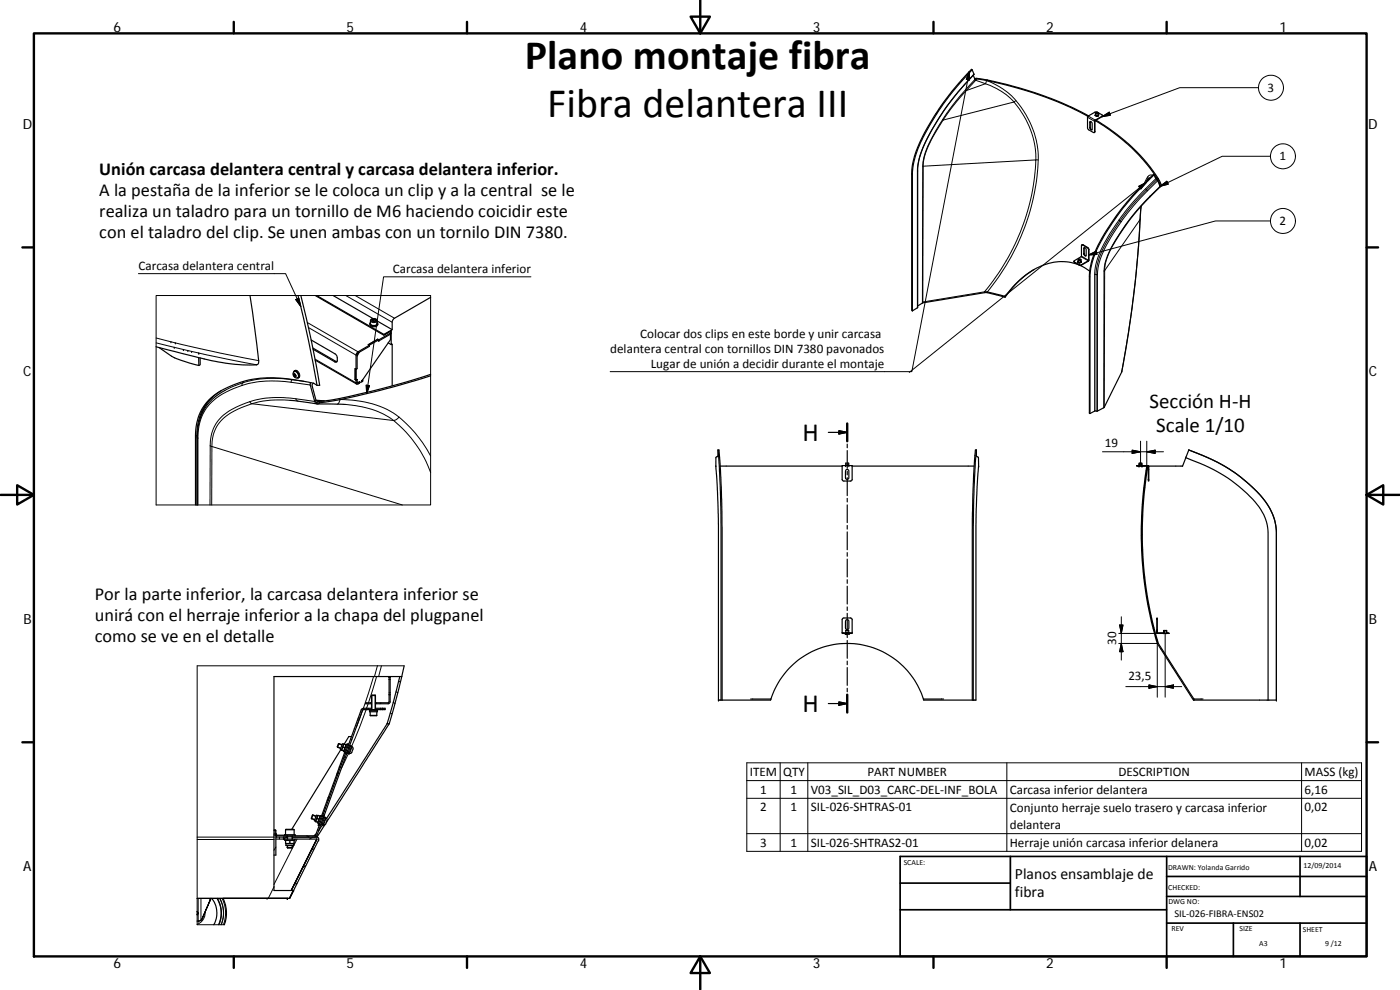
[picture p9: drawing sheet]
<svg xmlns="http://www.w3.org/2000/svg" width="420mm" height="297mm" viewBox="0 0 420 297" stroke-linecap="round" stroke-linejoin="round" font-family="sans-serif">
<g fill="none" stroke="#000" stroke-width=".36">
<path d="M291.8 20.9l.5 1.3a71.2 71.2 0 0 0-16.1 24.6l-.8 4v41.4l-1.6 1.1M291.8 20.9l-.3-.1a73.6 73.6 0 0 0-17 26l-.7 2.7-.2 2.7v41l.2 .1M291.8 20.9a75.3 75.3 0 0 0-16.9 25.4l-.7 2.7-.4 2.7v41.6M292.1 22.6l.5 1.2 .2-.1a102.5 102.5 0 0 1 28.3 8.5l5.4 2.7M292.5 23.6l.3-.1a105.4 105.4 0 0 1 33.9 11.3M327.2 36.5h.3l.3 .5v1.9a.47 .47 0 0 1-.6-.1 .47 .47 0 0 1-.1-.5zM327.2 36.4v2l.5 .5M328.7 36.2l-.1 3.4-.2 .2M328.7 36.2a53.2 53.2 0 0 1 19.2 18.5l.2 1M328.7 34.6h.1M328.7 34.6l.4 .2M328.8 34.4l.1 .2"/>
<path d="M328.8 33.9v.5M328.8 34.4l-.1 .2M328.8 33.8a.39 .39 0 0 1 .5-.1 .39 .39 0 0 1 .3 .4 .41 .41 0 0 1-.5 .1 .41 .41 0 0 1-.3-.4zM328.9 34.6l.1 .2M328.9 36a53.9 53.9 0 0 1 19.3 18.6l.3 .9-.3 .4-1.8-3.4M328.9 34.6l.4 .1-.2 .1M329 33.8h.4a.23 .23 0 0 1-.2 .3 .23 .23 0 0 1-.2-.3zM329 34.8h.1M329.1 34.8h-.1M329.4 33.7h-.8l-2.2 1.4v3.4l.3 .4 1.5 .9 .3-.3v-3.2l2.4-1.6-1.3-.9M329.5 34.8h.1M329.5 34.8h-.4"/>
<path d="M329.7 34.5l-.1 .2zM329.7 34.4h.1M329.7 34.4l-.4 .3 .2 .1M329.7 33.9v.5M329.7 34.4v.1M329.7 34.4l-.1 .4h-.5M330.9 34.7l-.2 .3-2 1.2M346.4 52.5a72.1 72.1 0 0 0-18.1 24.6l-.9 3.3-.3 2.7v41M346.4 52.5l-.3-.2a71.6 71.6 0 0 0-18 24.7l-.9 3.3-.3 2.7v41l.2 .1M348.5 55.6a76.7 76.7 0 0 0-14.4 17.8M323.5 78.6h.1M323.5 78.6l.3 .2"/>
<path d="M323.5 78v.6M323.5 78.4v.2M323.6 79.4a16.6 16.6 0 0 0-16.6 3.8l-2.5 2.3-2.8 3.4M323.7 77.8a.38 .38 0 0 1 .5-.2 .38 .38 0 0 1 .1 .5 .38 .38 0 0 1-.4 .1 .38 .38 0 0 1-.2-.4zM323.8 78.8h.1M323.9 78.8h-.1M323.9 78.8h.1M324.1 79.6l2.9 1.7M324.3 78.8h.1M324.3 78.8h-.4M324.4 78.5l-.7 .1 .1 .2M324.4 78.4l.1 .1"/>
<path d="M324.4 78v.5M324.5 78.5l-.2 .3h-.5l-.3-.2M324.5 78.5l-.2 .2 .1-.2M324.5 78.5h-.1M324.7 73.5l.3-.1 1.7 1.2 .1 3.5-2.5 1.5-1.9-.9-.1-.3M324.7 73.4l1.9 1.3 .1 3.4-2.6 1.4-1.8-1.1 2.3-1.5zM325.4 74.3l.3 .1 .3 .4v1.9a.47 .47 0 0 1-.6 0 .47 .47 0 0 1-.1-.5zM325.4 74.3v1.8l.2 .5 .3 .2M342.5 61.8l-.8 11.8-1.5 15.5-1.7 11.9-1.9 10.7-5.3 10.6-2 1.1-.7-.1-1.5 .8M75 88.7l2.6 19.7-.3 .9a53.9 53.9 0 0 1-19.5-2.5l-10.9-2.7M89.4 88.7a351.3 351.3 0 0 1 5.7 26.9M90.3 88.7l2.4 10.1 2.4 11.8 .8 5h-.8"/>
<path d="M94.6 88.7l20.6 11.9M95 88.7l20.2 11.6M100 88.7l12 6.9M111 97.1a1.29 1.29 0 0 0 1 1 1.29 1.29 0 0 0 1.3-.4l.1-.6M111.2 96.8a.6 .6 0 0 0-.1 .7 .6 .6 0 0 0 .7 .2 .9 .9 0 0 0 1 0 .9 .9 0 0 0 .4-.9M111.4 95.8l.8-.2 .8 .2 .2 1.3a1.16 1.16 0 0 1-2 0zM111.6 96l.4-.2 .6 .1 .1 .3-.4 .2h-.5zM112 96.3l-.1 .1M112 95.8v.5M112 96.3l.4 .1M112.6 95.9v.4M113.2 96.3l4.5 2.6"/>
<path d="M117.1 99.5l.2 .2-.1 .2-3.5 2.1M117.3 99.8l-.1 .4M129.2 89.2l-11 6.4-.5 .9v2.4l-2.5 1.4v.3l2.2-1.3v4.1l.3-.2v12.6M295.5 87.6l.6-.1 5.6 1.4M301.6 89.2l-5.3-1.4h-.8l-18.5 3.1-1.6 .9M301.7 88.9l-.1 .3M310.3 80.9a29.4 29.4 0 0 0-8.7 8.3M47.7 104.3l4.7 3.1 7.3 2.3M59.6 107.3l.1 2.4M60.1 107.4v2.1l-.4 .2M66.5 117.2a14.5 14.5 0 0 0-7.4 13.5v20.8M67.6 117.1a14.8 14.8 0 0 0-8.4 14.1v20.3"/>
<path d="M88.1 111.7a.76 .76 0 0 1 .9-.4 .76 .76 0 0 1 .5 .7 .84 .84 0 0 1-.2 1.4h-.2M88.2 112.2l.3 .1 .2 .7h-.3zM88.2 111.5a1.07 1.07 0 0 1 1.3 .5 1.07 1.07 0 0 1-.3 1.3 1.13 1.13 0 0 1-1.1-.5 1.13 1.13 0 0 1 .1-1.3zM88.5 112.4l.2 .4M88.5 112.4l-.3 .2M88.5 112.3v.1M88.7 112.8l-.3 .2M88.7 112.8h.1M89.2 111.3l-.5-.2-.4 .2M89.8 113.3l-.3 .1M93.3 114.8l-.2 .7 1.4 5M93.4 102l7.3 4.2 .5 1-.1 1.4h-.6l-6.5-3.8"/>
<path d="M93.9 104.4l7.2 4.1M94 115l-.3 .7 1.2 4.5M94.6 108.1l12.4 7.1M95.1 115.6l-.9-.6a46.3 46.3 0 0 0-19.4-1 23.2 23.2 0 0 0-13.3 7.5 15.2 15.2 0 0 0-2.8 9.5v20.5M106.6 113.9l.3 .1M106.6 113.8l.3 .2M106.6 113.9h.1M106.9 114v1.2l.4 .1 .6-.3M106.9 110.8l-.3-.2v3.3M106.9 110.8v3.2M107.1 113.9h.1M107.2 113.9v1l.7-.3"/>
<path d="M107.2 113.9l-.3 .1M107.2 114.6l.3 .2 .4-.2v.4M107.8 105.7l-.6 1.1M108.6 114.2v.4M108.6 114.5l-.7 .4M108.6 114.5v.1M108.8 114h.1M108.8 114v.4l-.2 .2M108.8 114l-.2 .2M110.5 103.4h.1M110.5 103.4l.3 .2M110.8 103.6v.3l-3.5 2.1-.1 4.6-.3 .2"/>
<path d="M113.3 101.8l-2.8 1.6M113.3 101.8l.4 .2M113.4 101.8h.1M113.7 102l-2.9 1.6M113.7 102.3h.1M113.7 102l-.3-.2-2.9 1.6 .3 .2-3.6 2.2-.3 .8v4.2M113.7 102v.3M116.5 102.9l.9 .5M117.2 100.3v1.6l-8.6 12.3M117.2 100.2l-3.5 2.1M129.2 112.3a209.6 209.6 0 0 1-32.7 8.1l-1.1 .1-.5-.3M129.2 112.8a216.2 216.2 0 0 1-33.5 8.1l-1.2-.4"/>
<path d="M87 120.1l1.3 .1a82.6 82.6 0 0 0 15.3 1.1M94.8 120.1l2.6 .2M94.9 120.2l-.4 .3M214.8 139.8h.1M215.5 135l-.1 1.9-.5 .4-.1 2.5M215.5 135l.6 10.3 .3 9.3v55.5h-.8v-52.7l-.3-10.1-.5-7.5M215.5 135h.3l.3 3.7 .6 14.6v56.8M216.1 139.8h36.6M248.6 129.7h5.7M251.8 129.2l2.5 .5-2.5 .5zM252.7 139.7h3v4.2l-.2 .4h-2.3l-.4-.2zM253.8 139.6h.5"/>
<path d="M253.8 139.6v-.6h.9v.6M254.3 127.1v5.3M254.3 133.3v1M254.3 135.2v5.3M254.3 139.6l.2 .1M254.3 139.6h.3l-.1 .1M254.5 139.7h.1M254.7 139.6h.1M255.7 139.8h36.6M293 135l-.7 11-.2 11.5v52.6M293 135l.1 1.9 .6 .4v2.5l-.5 6.2-.3 11.4v52.7h-1.1M293 135h-.3l-.4 4.9-.5 14v56.2"/>
<path d="M341.1 139.7l.7 .1zM341.8 139l.2 .9-.3-.1zM342 139.9h.6M342 139h.6M342.6 139l.2 .9h-.2zM342.7 139.7h1.9l.2 1.1-.3-.9zM344.2 139.8h.3a117.3 117.3 0 0 0 3.1 53.3h-.3a118.1 118.1 0 0 1-3.1-53.3zM344.7 139.8h10.2M354.9 139.8h.1M355.9 137.3l-1 2.5M355.9 137.3a46.5 46.5 0 0 1 20.8 13.3 14.3 14.3 0 0 1 3.9 9.3v50.2M356.8 135l-.9 2.3"/>
<path d="M356.8 135a48.3 48.3 0 0 1 21.7 13.9 17.2 17.2 0 0 1 4.6 10.9v50.3M356.8 135a46.8 46.8 0 0 1 23.3 15.9 15.7 15.7 0 0 1 3 8.9v50.3M253.9 141l.4-.1 .4 .3 .1 2.2a.51 .51 0 0 1-.6 .4 .51 .51 0 0 1-.5-.4zM254.3 141.4v1.1M254.3 143.3v5.4M254.3 149.5v1.1M254.3 151.5v5.3M254.3 157.7v1M254.3 159.6v5.3M344.6 140.8v3.1M344.6 143.9l.2 .4zM344.8 140.8v3.1"/>
<path d="M254.3 165.8v1.1M254.3 167.8v5.3M254.3 173.9v1.1M254.3 175.9v5.3M121.3 199.8l-.7 3.2M252.7 189.9l.1-4.3 .4-.2h2l.5 .5v4M252.7 189.9l3 .2zM253.8 189.9h.1M253.8 190.1h-.1M253.8 189.8h.1M253.8 189.8v-.6h.9v.6M253.8 189.8v.1"/>
<path d="M253.9 186.1l.4-.2 .4 .3 .1 2.2a.51 .51 0 0 1-.6 .5 .51 .51 0 0 1-.5-.5zM253.9 189.8l.2 .1M253.9 189.8h.4l-.2 .1M253.9 189.8l-.1 .1M253.9 190.1h.2M254 190.1h.1M254.1 190.1h-.1M254.1 189.9h.1M254.3 182.1v1.1M254.3 184v5.4M254.3 190.2v1.1M254.3 192.2v5.3"/>
<path d="M254.3 198.4v1M254.5 190.1h.1M254.5 189.9h.3M254.5 189.9h.1M254.7 189.8h-.4l.2 .1M254.7 189.8l.1 .1M254.8 190.1h.1M254.8 189.9h.1M347.2 185.4l.1 .5zM347.2 188.9l.2 1 1.8 .2-1.8-.1-.2-.1zM347.2 185.9v3M347.3 185.9v3"/>
<path d="M347.3 193.1l10.3 16.1 .7 .9M347.6 193.1l10.7 16.6M349.2 189.2l.2 .9-.3-.2zM349.2 189.2v.6M349.4 189.2h.6M349.4 190.1h.6M350 189.2l.2 .9h-.2zM350.1 190.1h.1M350.1 189.2v.6M350.1 189.9l.7 .2zM110 212.9h-1l-.2 .3-3.8 10.4M110 212.5h1.5"/>
<path d="M110 212.5v.4M110 212.5h-1l-.6 .5-3.8 10.5M110 212.9h.9M110.9 213.2h2.4M110.9 212.9h2.4v.3M110.9 212.9v.7h2.4v-.4M111.1 213.6l.1 1.2 1.9-.1v-1.1M111.5 211.1h.1M111.5 211.1l-.2-.2h.2h-1.7v.3h1.7M111.5 208.7h1.2M111.5 208.7v4.2M112.7 212.5h2.1"/>
<path d="M112.7 208.7v4.2M112.7 211.1h.1M113.3 212.9h1.5M114.8 212.5h.8v.4h-.8M114.8 212.5v.4M116.2 217.2h.6M116.2 217.2l-18.2 28.4M116.8 203.3v5.1M116.8 203.3h.3M116.8 208.4l-.1 2.4-4 .1h.2l-.2 .2M116.8 208.4h.3M116.8 203v.3"/>
<path d="M116.8 217.2l-18.9 29.6M117.1 208.4v2.4l-.4 .3-4 .1M117.1 203.3v5.1M117.1 203v.3M120 203l-3.8 14.2M120.6 203h-38.4v64.2h5.9M120.6 203l-3.8 14.2M216.4 210.1h.3M225.3 209.7h6.1M231.4 209.7a24 24 0 0 1 22.8-16.6 24 24 0 0 1 22.9 16.6M231.4 209.7l-.1 .4h-14.6M248.6 211.1h5.7"/>
<path d="M251.8 210.6l2.5 .5-2.5 .5zM254.3 200.3v5.3M254.3 206.5v1.1M254.3 208.4v5.4M277.1 209.7l.1 .4h14.6M277.1 209.7h6.1M358.3 209.7h2.7M358.3 209.7v.4M380.6 210.1h2.5M380.6 210.1h-22.3M98.5 239.4l-.3 .7M98.5 239.4l.3 .1"/>
<path d="M98.8 239.5l-.3 .7M101.2 232l.3 .1M101.2 232l-2.7 7.4M101.3 224.2l.9 .4M101.5 232.1l-2.7 7.4M101.7 223.1l-.4 1.1M101.7 223.1l.9 .3M101.8 230.1l-.6 1.9M101.8 230.1l.3 .2M102.1 230.3l-.6 1.8M102.3 224.9l-14.7 23.9M102.5 225l.1 .1"/>
<path d="M102.6 225.1l.5 .2M102.7 223.2l.4 .1-.6 1.7-.4-.2zM103 224.2l-.4 .9M103 224.2l.4 .2M103.3 225.3h-.2M103.3 223.3l-.3 .9M103.3 223.3h-.2M103.3 223.3l.5 .1M103.4 224.4l-.3 .9M103.5 225.7l-1.7 4.4M103.8 223.4l.1 .2M103.8 223.4l-.4 1"/>
<path d="M104 225.2l.3 .1M104 226.3l-6.7 18.4M104 226.3l-.4-.2 .2-.3-1.7 4.5M104.1 225.9l-.1 .4M104.1 225.9l.6 .2M104.4 224.1l.4 .1M104.6 226l.1 .1M104.6 223.5l-.8 2.3-.3-.2M104.6 223.5l-.7-.1-.7 2.1 .3 .1M104.7 223.3l-.3-.1-.9 2.4M104.8 224.2l-.7 1.7M104.8 226.1h-.1"/>
<path d="M105 223.6l-.2 .6M105 223.6l.3 .2M105.3 223.8l.2 .1-.7 2.2M105.3 223.8l-.9 2.2 .4 .1M105.5 221h-.8l-1.4 2.3M105.5 224a1.1 1.1 0 0 1 .1 1.7l-.3 .4-.5-.1M82.2 249h.3M82.2 250.2h.6M82.2 250.6h.6M82.5 249l.1 1.2M82.5 249l.3 .1v1.1M82.8 250.6h.1"/>
<path d="M82.8 250.2v6.4h-.6M82.8 250.2h.2v.4h-.2M82.8 250.8h.2M82.8 251.8h2.3M82.8 251.2h.2M83 250.8h2.4M83 250.8v.4M85.1 251.8h.3M85.1 251.2v.6M85.4 250.8h.8M85.4 250.8v-.4h3.2v.4M85.4 251.8h3.2v.3h-3.2z"/>
<path d="M85.7 250.4l.1-1.6 2.4 .1 .1 1.5M85.7 253h1.3M85.7 253l.1 .2M85.7 252.3v.7M85.7 252.3h1.3M85.8 253.2h2.3v.5h-2.3zM85.8 252.1l-.1 .2M86.2 254.3h1.6M86.2 250.8v1M86.2 253.7v.6M86.2 250.8h2.4M86.2 251.2h-3.2"/>
<path d="M86.2 251.1h1.6M87 253h1.3M87 252.3v.7M87 252.3h1.3M87.8 250.8v1M87.8 253.7v.6M88.1 252.1l.2 .2M88.3 253l-.2 .2M88.3 252.3v.7M88.6 251.8h6.5M93.5 245.7l1 .3M93.9 244.5l1 .4"/>
<path d="M93.9 244.5l-.4 1.2M94.5 250.6h.2M94.7 246.4l.1 .1M94.8 251.1l-.1 .1M94.8 246.5l.5 .2M94.9 250.2l-.6 .6M94.9 244.6l.4 .2-.6 1.6-.4-.1zM95.1 251.8l-7.7 15.4M95.1 251.2a.59 .59 0 0 1 .5 .8l-7.5 15.2M95.2 245.6l-.4 .9M95.2 245.6l.4 .2M95.5 246.7h-.2"/>
<path d="M95.5 244.7l-.3 .9M95.5 244.7l.5 .2M95.5 244.7h-.2M95.6 245.8l-.3 .9M95.7 247.1l-.2 .5 .3 .1 .2-.5-1.5 3.5-5.9 .1M96 244.9l.1 .1M96 244.9l-.4 .9M96.2 246.6l.3 .2M96.3 247.3l-1.2 3.3-.7 .6M96.3 247.3l.3 .1M96.5 244.9l-.3-.2-.1 .3-.7 2 .3 .1M96.5 244.8l.3 .1"/>
<path d="M96.5 244.8l-.8 2.3M96.6 245.5l.4 .1M96.7 247.4l.2 .1M96.7 247.4l.3 .1M96.8 244.9l-.8 2.3-.3-.1M96.9 247.5h-.1l-1.2 1.8M97 247.5h-.1M97 245.6l-.7 1.7M97.2 245.1l-.2 .5M97.2 245.1l.3 .1M97.3 244.7l-.4-.1-.1 .3M97.3 244.7l-.1 .4"/>
<path d="M97.4 245.2l.4 .1-.8 2.2M97.5 245.2l-.9 2.2M97.5 247.4l-2.4 3.8h-7.3M97.7 245.4a1.19 1.19 0 0 1 0 1.9l-.7 .1M98.2 240.1l.3 .1M98.2 240.1l-1.7 4.7M98.5 240.2l-1.7 4.7M59.2 269.6h21.3M59.2 276.4l.7-.1 .8-.7-.4 .5-.7 .3M59.2 273.5l.3 .5zM59.5 274l-.3 .5zM63.3 269.6l-2.6 6z"/>
<path d="M63.6 269.6a7.1 7.1 0 0 1 .6 7.9M65.2 269.6a8.6 8.6 0 0 1 .5 7.9M66.9 269.6a10 10 0 0 1 .4 7.9M80.1 269.6h6.1zM80.5 269.6h6.4M86.2 269.6h.1M86.9 269.6h.1M88.1 267.2l-1.2 2.4"/>
<circle cx="324" cy="77.9" r=".25"/>
</g>
<g fill="#000">
<circle cx="292.6" cy="23.8" r=".18"/>
<circle cx="51.3" cy="102.5" r=".18"/>
<circle cx="52.3" cy="104.2" r=".18"/>
<circle cx="52.6" cy="102.9" r=".18"/>
<circle cx="55" cy="104.9" r=".18"/>
<circle cx="56.4" cy="105.2" r=".18"/>
<circle cx="57.5" cy="105.5" r=".18"/>
<circle cx="59.6" cy="105.9" r=".18"/>
<circle cx="107.9" cy="114.6" r=".18"/>
<circle cx="108.6" cy="114.2" r=".18"/>
<circle cx="59.2" cy="131.2" r=".18"/>
<circle cx="253.8" cy="139.7" r=".18"/>
<circle cx="254.8" cy="139.7" r=".18"/>
<circle cx="293.7" cy="139.8" r=".18"/>
<circle cx="341.8" cy="139.8" r=".18"/>
<circle cx="342.7" cy="139.8" r=".18"/>
<circle cx="253.7" cy="190.1" r=".18"/>
<circle cx="253.8" cy="189.9" r=".18"/>
<circle cx="253.9" cy="190.1" r=".18"/>
<circle cx="254.1" cy="190.1" r=".18"/>
<circle cx="254.5" cy="190.1" r=".18"/>
<circle cx="254.8" cy="190.1" r=".18"/>
<circle cx="349.2" cy="189.2" r=".18"/>
<circle cx="349.2" cy="189.8" r=".18"/>
<circle cx="350.1" cy="189.8" r=".18"/>
<circle cx="350.1" cy="189.2" r=".18"/>
<circle cx="215.6" cy="210.1" r=".18"/>
<circle cx="383.1" cy="210.1" r=".18"/>
<circle cx="104.7" cy="226.1" r=".18"/>
<circle cx="95.6" cy="252" r=".18"/>
<circle cx="96.9" cy="247.5" r=".18"/>
<circle cx="59.5" cy="274" r=".18"/>
<circle cx="59.6" cy="276.4" r=".18"/>
<circle cx="86.2" cy="269.6" r=".18"/>
<circle cx="86.9" cy="269.6" r=".18"/>
<circle cx="88.1" cy="267.2" r=".18"/>
</g>
<g fill="none" stroke="#000" stroke-width=".3">
<path d="M280.9 34.1l.2 .1M282.9 35.9l.1 .1M283 36a35.8 35.8 0 0 0-5.6 11.3l-.3 2.1-.1 41.2M283 36l21.3-5.4a25.9 25.9 0 0 1 6.6 17.4h.7M288.7 23.9l.2 .1M289.4 25.4l-3.8 4.6-3.6 5a38.6 38.6 0 0 0-6.4 13.9l-.3 2.5M289.8 26.9l.2 .3M290 27.2l-4.5 5.3-2.5 3.5M290 27.2l5.8-2.1a20.3 20.3 0 0 1 8.5 5.5l.6-.4M290.9 21.4l-17.2 90.1h-90.6M290.9 21.4v2.6l-.9-.2zM292.3 22.2l-2.9 3.2"/>
<path d="M292.8 24.1l-.1-.2a65.8 65.8 0 0 0-15.2 22.5l-.6 3.1-.1 41.2M292.8 24.1l-2.8 3.1M292.8 24.1l3 1 .2-1a22.5 22.5 0 0 1 13 12.5 26.7 26.7 0 0 1 2.2 16.5 69.1 69.1 0 0 1-14.9 34.7M293 23.7l-.2 .4M326.4 35.2l2.2 1.1M326.6 34.8l2.1 1.4M327.2 36.6l-.1 .1M327.2 38.3h-.1M328.6 39.5h-.1M328.7 36.2h.1M328.8 34.3l-.2 .3 .4 .3 .6-.1 .1-.4M330.7 35l2.2-1.3 .3 .9z"/>
<path d="M377.7 26.3h-23.7l-23.3 8.6M273.6 52.2l.2 .1M275.4 51.3l-.1 41.1M276.9 49.9l34-1.9a66.1 66.1 0 0 1-15.4 39.6M341.7 55.9l2.3-1.2-1.6 2zM343.1 55.4l.2 .1M343.8 56.6l-4.1 4.5-3.9 4.9M344 54.7l-71.1 57M344.1 56.9l-4.2 4.5-3.8 4.9M344.4 57.3l-4.1 4.3-3.8 4.9-.4-.2M344.5 53v.6l-.4 .8M345.1 53.4l-.5 .2-.4 .6"/>
<path d="M345.1 58.9l-3.8 4.1-3.6 4.6M345.1 58.9v.2M345.9 52.6a1.43 1.43 0 0 0-1.9 1.3l-.5 1M346.6 53l.8 .8M346.9 53.6l-3.1 3 .3 .3M347.2 53.9l-3.1 3M347.4 53.8v.3M347.4 53.8h.1M347.4 54.2l-3 3.1-.3-.4M348.2 55.9v.2M348.2 55.9l-3.1 3M348.2 55.9l2-1.5 .4 .9z"/>
<path d="M348.2 55.5l-.1 .2M381.3 46.9h-14.5l-18.6 9M322.4 78.6v.1M323.5 78.4l-.1 .2 .4 .3 .6-.1v-.4M323.9 79.4v.1M324.5 77l2.1 1.4M324.6 76.9l2.2 1.1M324.6 79.4v.1M325 73.4l-.1 .1M325.4 76.1l-.1 .1M325.4 74.5h-.1M326.4 74.3h-.1"/>
<path d="M326.7 76.5l2.3-1.1 .2 .9zM326.8 74.9h-.1M334.7 65.2l.3 .1M335.8 66a37.5 37.5 0 0 0-7 13.8l-.3 2.5v41M335.8 66l.3 .3M336.1 66.3a37 37 0 0 0-6.8 13l-.3 3M336.5 66.5a35.7 35.7 0 0 0-6.9 13.4l-.2 2.5-.4-.1M337.7 67.6l.1 .1M337.7 67.6l-1.1 1.6a25.7 25.7 0 0 0-5.2 11.3l-.1 .8M342.2 65.7l-10.7 15.5 .2-1.9 .4-1.5 2-4.4M342.4 61.9l-1.3 18.8a358.2 358.2 0 0 1-4.5 31M381.3 66.3h-16.5l-38.1 10.2"/>
<path d="M41.5 82.1h44.2l4.6 9.8M46.9 88.7h82.3v62.8h-82.3zM88.8 89.9l.9-.4 .6 2.4zM92.2 96.8l15.3 8.8v.3M92.6 98.3l14.3 8.3 .3-.2M103.8 88.7l13.9 8M106.6 88.7l11.8 6.8M111.2 96.2a1.14 1.14 0 0 0 2 0M111.4 95.9a1 1 0 0 1 1.6 .3 .94 .94 0 0 1-.9 .5 .94 .94 0 0 1-.8-.7zM117.2 99.9v.3M159.3 83.1h-44.2l-5.1 35M276.8 90.7v.2"/>
<path d="M277 90.6v.3M277 90.6l-.2 .1M295.5 87.6l-18.5 3M295.5 87.6v.2M326.9 83l.2 .1M328.5 82.3h.5M329 82.3v41M329.4 82.4v40.9M331.3 81.3l.2-.1-.1 41M331.3 81.3l-.1 41M46.9 101.4a445.1 445.1 0 0 0 30.7 6.8M46.9 102.9a422.4 422.4 0 0 0 30.1 6.6"/>
<path d="M59.7 105.9h.1M63.9 119a13.6 13.6 0 0 0-3.9 6.8M72.7 115.6a19.5 19.5 0 0 0-11.1 7.4 15.4 15.4 0 0 0-2.2 8.4M73.1 114.4l-.4 .7v.5M87.4 114.7l5.7 .8M87.4 114.7a32.6 32.6 0 0 0-14.7 .9M87.7 113.9l3.5 .5M87.7 113.9a30.9 30.9 0 0 0-20.1 3.2M87.7 113.9l-.3 .8M87.8 113.8l-.1 .1M88.2 112.1a.53 .53 0 0 1 .5 .4 .53 .53 0 0 1-.1 .6 .69 .69 0 0 1-.4-1zM88.3 111.5a1.21 1.21 0 0 1 1.1 1.8"/>
<path d="M88.8 119.7l.7 .7M88.8 119.7l5.7 .8 .1 .4 .5 .3M88.8 119.7a30.7 30.7 0 0 0-13.8 .8M89.2 111.3a1.52 1.52 0 0 1 .6 2M94.5 107.7l12.4 7.2 .3-.2 .3 .2v.3M100.8 108.4l-.3 .2M102 119.9a1.48 1.48 0 0 1-.8 1.4M102.3 119.9a28.3 28.3 0 0 1 17 4.9l.5 .4-.8 .7-.9 .3M109.9 115.6l1 .1-.9 2.4zM59.1 130.7l-.4 .3M59.2 131.2l.2 .2M59.4 131.4v20.1"/>
<path d="M63.1 133.8l.5 .2-.1 17.5M63.1 133.8l-.1 17.7M75 120.5l.6 .6a19.1 19.1 0 0 0-9.6 5.5 10.9 10.9 0 0 0-2.4 7.4l57.1 17.5M75 120.5a18.1 18.1 0 0 0-9.8 6.1 11.8 11.8 0 0 0-2.1 7.2M87 120.1h-5.9l-3.5 .5-2 .5 42.5 5.1M94.9 120.2l2.2 .1M95.9 120.8l-.5 .4M103.6 121.3a26.7 26.7 0 0 1 14.5 4.9M118.1 126.2a36.3 36.3 0 0 1 11.1 15.6M119.8 125.2a38.9 38.9 0 0 1 9.4 11.6M330.9 135.6h18.3M339.8 135.1l2.5 .5-2.5 .5z"/>
<path d="M341.4 139.7l.2 .1M342 139.2l-.2 .2M342.3 132.4v7.5M342.7 139.4l-.1 .2M343.2 139.7l.1 .1M344.2 132.4v7.4M344.2 135.6l2.5-.5v1zM342.9 155.8l-.3 .3M343.1 151.1l-.3 .3M343.6 146.2l-.4 .3M344.3 140.9l-.4 .4M344.6 144l.2 .2"/>
<path d="M342.8 160.4l-.3 .3M342.9 164.8l-.3 .3M343.1 169l-.2 .3M343.6 173.1l-.3 .3M344.1 177.1l-.3 .3M113.3 199.8h-54.1v51.4M113.3 199.8l-.9 3.2M113.3 199.8h8M114.5 199.8l-.9 3.2M335.8 190.1h11.7M335.8 193.1h11.5v16.1M336 187.5h1l-.5 2.6z"/>
<path d="M336.5 185.1v13M336.5 193.1l.5 2.4h-1zM344.7 181l-.2 .2M345.4 184.7l-.2 .3M346.3 188.3l-.2 .3M347.2 185.5l.1 .3M347.3 191.8l-.3 .3M348.5 189.9v.2M349.4 189.5l-.2 .2M349.7 190.1v19.1M350.1 189.6l-.1 .1M350.4 189.9l.1 .2"/>
<path d="M106.3 218.7l.4 .2M107.5 215.6l.3 .2M108.7 212.7l.4 .2M108.9 213l-2 5.2M109.8 210.9h.1M109.9 212.9l-4.4 11M110.5 211.2l-.5 1.3M110.5 212.5v.4M111.1 214.6h2M111.3 210.9l.2 .2M111.6 208.6v4.3M112.1 203l-3 9.5"/>
<path d="M112.6 208.6v4.3M112.7 210.9l.2 .1M113 203l-2.4 7.9M114.2 212.5v.4M114.3 210.9l-.3 .3M114.8 212.5l.6 .4M116.2 217l.2 .2M116.8 203.9h.3M116.8 207.9h.3M117.1 203l-.3 .3M117.1 213.9l.6 .3M118 210.8l.5 .3"/>
<path d="M118.9 207.6l.5 .3M119.6 204.4l.6 .3M337.9 206h16.8M344.8 205.5l2.5 .5-2.5 .5zM349.7 206l2.5-.5v1zM98.6 239l.3 .2M99.8 235.7l.3 .2M101 232.4l.3 .2M101.2 224.1l1.1 .4M101.6 223.2l1 .4M102.2 229.1l.3 .2M103.2 227.3l.4 .1"/>
<path d="M103.4 225.8l.3 .2M103.8 225.6l.3 .2M104 225.1l.4 .1M104.3 224.2l.4 .1M104.4 223.2l.2 .3M104.6 226.1l-2.2 4.6M105.3 221.7l.3 .2M105.7 224l-.8 2M224.1 228.9h184.5v26.5h-184.5zM224.1 234.2h184.5M224.1 239.5h184.5M234.1 228.9v26.5"/>
<path d="M242.4 228.9v26.5M302.2 228.9v26.5M390.6 228.9v26.5M59.2 251.2v23.1M59.2 251.9h23M59.2 251.2h23M82.2 249.2h.6M82.8 254.2l-.6 .9M83 250.6h2.4M83.9 251.2v.6M85.1 251.2v.6l1-.6M85.7 249h2.6"/>
<path d="M85.7 250.8l.5 .2M86.3 251.1v.7M86.3 253.7v.7M87.6 251.1v.7M87.6 253.7v.7M89.1 251.8l-6.9 13.6M91.8 259.7l-1 .6M92.1 250.8l.7 .4M93.4 245.5l1.1 .4M93.8 244.6l1 .4M93.9 251.2l-1 .6M94.3 254.6l-.9 .5"/>
<path d="M95.1 251.8l-7.7 15.4M95.3 249l.4 .2M95.6 247.3l.3 .2M96.2 246.5l.4 .2M96.5 245.6l.4 .1M96.8 245l.3 .2M97.3 243.4l.4 .2M97.4 242.3l.3 .2M97.8 245.5l-.7 2M224.1 250.1h184.5M59.2 273.6v.7M59.2 274.3v3.2h8.1"/>
<path d="M59.5 269.6v6.8M60.3 269.6v6.5M60.7 275.6h.1M61.5 273.6a3.5 3.5 0 0 1-2.3 3.7M63 269.6v.7M65.1 269.6a8.5 8.5 0 0 1 .5 7.9M66.3 277.5a9 9 0 0 0-.4-7.9 8.9 8.9 0 0 1 .5 7.9M66.7 269.6a9.8 9.8 0 0 1 .3 7.9M80.1 269.6h.1M82.2 266.1l-1.7 3.5M86.2 269.6h.1M88.1 267.2l-1.2 2.4 .2-.4"/>
<path d="M89.2 264.9l-.9 .5"/>
<circle cx="381.4" cy="26.3" r="3.8"/>
<circle cx="385" cy="46.9" r="3.7"/>
<circle cx="385" cy="66.3" r="3.8"/>
</g>
<g fill="none" stroke="#000" stroke-width=".71">
<path d="M10.2 10h399.9v277h-399.9zM70.2 6.6v3.4M140.2 6.6v3.4M207.3 5h5.8l-2.9 5zM210.2 0v10M280.2 6.6v3.4M350.1 6.6v3.4M6.7 74.2h3.5M410.1 74.2h3.5M254.3 127.1v5.3M.2 148.5h10M5.2 145.6l5 2.9-5 2.9z"/>
<path d="M410.1 148.5l5-2.9v5.8zM410.1 148.5h10M254.3 208.4v5.4M6.7 222.7h3.5M410.1 222.7h3.5M70.2 287v3.4M140.2 287v3.4M210.2 287l2.9 5h-5.8zM210.2 287v10M280.2 287v3.4M350.1 287v3.4"/>
</g>
<path d="M270.1 257h140v30h-140zM303.2 257v16M350.1 257v30M390.2 257v12M270.1 265h33.1M270.1 273h80M350.1 277h60M350.1 269h60M350.1 263h60M370.2 277v10M390.2 277v10" fill="none" stroke="#000" stroke-width=".51"/>
<path d="M251.8 129.2l2.5 .5-2.5 .5zM251.8 210.6l2.5 .5-2.5 .5z" fill="#000" stroke="#000" stroke-width=".36"/>
<g fill="#000" stroke="#000" stroke-width=".3">
<path d="M290.9 21.4v2.6l-.9-.2zM330.7 35l2.2-1.3 .3 .9zM341.7 55.9l2.3-1.2-1.6 2zM348.2 55.9l2-1.5 .4 .9zM326.7 76.5l2.3-1.1 .2 .9zM88.8 89.9l.9-.4 .6 2.4zM109.9 115.6l1 .1-.9 2.4zM339.8 135.1l2.5 .5-2.5 .5zM344.2 135.6l2.5-.5v1zM336 187.5h1l-.5 2.6zM336.5 193.1l.5 2.4h-1zM344.8 205.5l2.5 .5-2.5 .5z"/>
<path d="M349.7 206l2.5-.5v1z"/>
</g>
<g font-size="12.6">
<text x="157.6" y="20.7">Plano montaje fibra</text>
<text x="164.2" y="35.1">Fibra delantera III</text>
</g>
<g font-size="7.9">
<text x="240.8" y="132.2">H</text>
<text x="240.8" y="213.6">H</text>
</g>
<g font-size="6.3">
<text x="345" y="122.6">Sección H‐H</text>
<text x="347" y="129.7">Scale 1/10</text>
</g>
<g font-size="5.5">
<text x="29.8" y="52.4">Unión carcasa delantera central y carcasa delantera inferior.</text>
<text x="29.8" y="58.7">A la pestaña de la inferior se le coloca un clip y a la central se le</text>
<text x="29.8" y="65">realiza un taladro para un tornillo de M6 haciendo coicidir este</text>
<text x="29.8" y="71.3">con el taladro del clip. Se unen ambas con un tornilo DIN 7380.</text>
<text x="28.4" y="180.1">Por la parte inferior, la carcasa delantera inferior se</text>
<text x="28.4" y="186.5">unirá con el herraje inferior a la chapa del plugpanel</text>
<text x="28.4" y="192.7">como se ve en el detalle</text>
</g>
<g font-size="4.7">
<text x="304.6" y="263.9">Planos ensamblaje de</text>
<text x="304.6" y="269.3">fibra</text>
</g>
<g font-size="4.2">
<text x="34" y="9.6">6</text>
<text x="104" y="9.6">5</text>
<text x="174" y="9.6">4</text>
<text x="244" y="9.6">3</text>
<text x="314" y="9.6">2</text>
<text x="384" y="9.6">1</text>
<text x="6.8" y="38.7">D</text>
<text x="410.6" y="38.7">D</text>
<text x="7" y="112.9">C</text>
<text x="410.8" y="112.9">C</text>
<text x="7" y="187.1">B</text>
<text x="410.8" y="187.1">B</text>
<text x="7" y="261.3">A</text>
<text x="410.8" y="261.3">A</text>
<text x="34" y="290.4">6</text>
<text x="104" y="290.4">5</text>
<text x="174" y="290.4">4</text>
<text x="244" y="290.4">3</text>
<text x="314" y="290.4">2</text>
<text x="384" y="290.4">1</text>
</g>
<g font-size="3.9">
<text x="380.4" y="27.6">3</text>
<text x="384" y="48.2">1</text>
<text x="384" y="67.6">2</text>
<text x="41.6" y="81">Carcasa delantera central</text>
<text x="117.9" y="82">Carcasa delantera inferior</text>
<text x="192.1" y="101.5">Colocar dos clips en este borde y unir carcasa</text>
<text x="183.1" y="106">delantera central con tornillos DIN 7380 pavonados</text>
<text x="195.3" y="110.5">Lugar de unión a decidir durante el montaje</text>
<text x="331.6" y="134">19</text>
<text x="335" y="193.5" transform="rotate(-90 335 193.5)">30</text>
<text x="338.6" y="203.9">23,5</text>
<text x="225" y="232.8">ITEM</text>
<text x="235" y="232.8">QTY</text>
<text x="260.3" y="232.8">PART NUMBER</text>
<text x="335.6" y="232.8">DESCRIPTION</text>
<text x="391.5" y="232.9">MASS (kg)</text>
<text x="228.1" y="238.1">1</text>
<text x="237.3" y="238.1">1</text>
<text x="243.3" y="238.1">V03_SIL_D03_CARC‐DEL‐INF_BOLA</text>
<text x="303.1" y="238.2">Carcasa inferior delantera</text>
<text x="391.5" y="238.1">6,16</text>
<text x="228.1" y="243.4">2</text>
<text x="237.3" y="243.4">1</text>
<text x="243.3" y="243.4">SIL‐026‐SHTRAS‐01</text>
<text x="303.1" y="243.5">Conjunto herraje suelo trasero y carcasa inferior</text>
<text x="391.5" y="243.4">0,02</text>
<text x="303.1" y="248.8">delantera</text>
<text x="228.1" y="254">3</text>
<text x="237.3" y="254">1</text>
<text x="243.3" y="254">SIL‐026‐SHTRAS2‐01</text>
<text x="303.1" y="254.1">Herraje unión carcasa inferior delanera</text>
<text x="391.5" y="254">0,02</text>
</g>
<text font-size="3.1" x="352.5" y="275.2">SIL‐026‐FIBRA‐ENS02</text>
<g font-size="2.4">
<text x="271.2" y="259.7">SCALE:</text>
<text x="350.6" y="260.9">DRAWN: Yolanda Garrido</text>
<text x="391.2" y="260.6">12/09/2014</text>
<text x="350.6" y="267">CHECKED:</text>
<text x="350.6" y="271.4">DWG NO:</text>
<text x="351.6" y="279.3">REV</text>
<text x="372" y="279.4">SIZE</text>
<text x="391" y="279.5">SHEET</text>
<text x="377.9" y="283.8">A3</text>
<text x="397.7" y="283.8">9 /12</text>
</g>
</svg>
